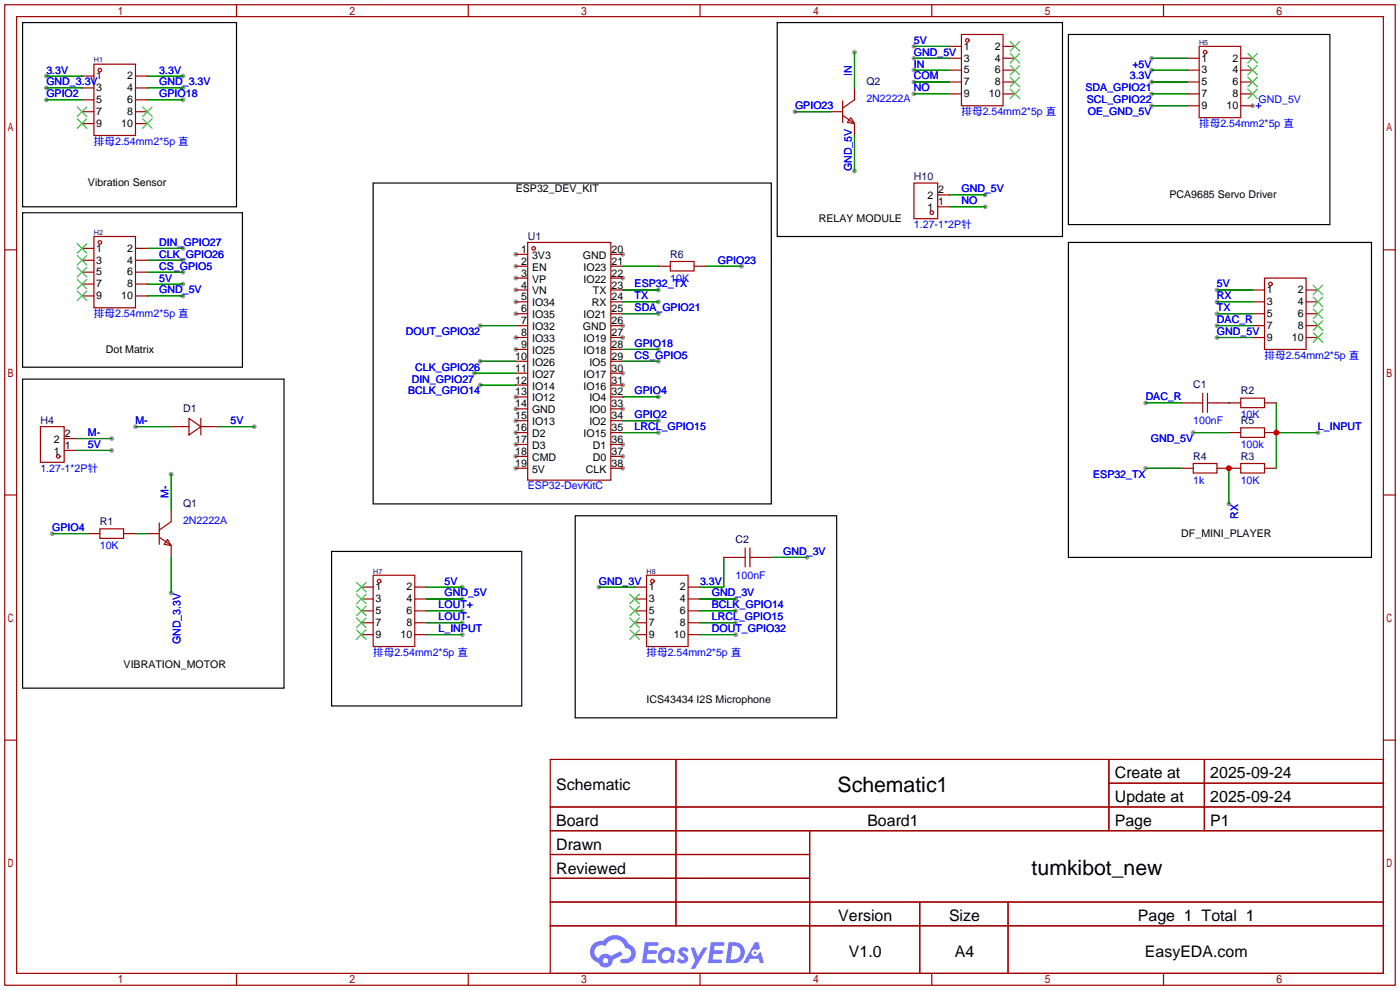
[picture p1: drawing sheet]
<svg xmlns="http://www.w3.org/2000/svg" width="299mm" height="212mm" viewBox="0 0 299 212" stroke-linecap="round" stroke-linejoin="round" font-family="sans-serif">
<g fill="#999">
<circle cx="110.2" cy="54.4" r=".51"/>
<circle cx="110.2" cy="56.9" r=".51"/>
<circle cx="110.2" cy="59.4" r=".51"/>
<circle cx="110.2" cy="62" r=".51"/>
<circle cx="110.2" cy="64.5" r=".51"/>
<circle cx="110.2" cy="67.1" r=".51"/>
<circle cx="110.2" cy="72.1" r=".51"/>
<circle cx="110.2" cy="74.7" r=".51"/>
<circle cx="110.2" cy="84.8" r=".51"/>
<circle cx="110.2" cy="87.4" r=".51"/>
<circle cx="110.2" cy="89.9" r=".51"/>
<circle cx="110.2" cy="92.5" r=".51"/>
<circle cx="110.2" cy="95" r=".51"/>
<circle cx="110.2" cy="97.5" r=".51"/>
<circle cx="110.2" cy="100.1" r=".51"/>
<circle cx="133.1" cy="54.4" r=".51"/>
<circle cx="133.1" cy="59.4" r=".51"/>
<circle cx="133.1" cy="69.6" r=".51"/>
<circle cx="133.1" cy="72.1" r=".51"/>
<circle cx="133.1" cy="79.8" r=".51"/>
<circle cx="133.1" cy="82.3" r=".51"/>
<circle cx="133.1" cy="87.4" r=".51"/>
<circle cx="133.1" cy="95" r=".51"/>
<circle cx="133.1" cy="97.5" r=".51"/>
<circle cx="133.1" cy="100.1" r=".51"/>
<circle cx="267.7" cy="22.6" r=".51"/>
<circle cx="9.9" cy="16.3" r=".51"/>
<circle cx="39.1" cy="16.3" r=".51"/>
<circle cx="9.9" cy="18.8" r=".51"/>
<circle cx="39.1" cy="18.8" r=".51"/>
<circle cx="9.9" cy="21.3" r=".51"/>
<circle cx="39.1" cy="21.3" r=".51"/>
<circle cx="140.7" cy="89.9" r=".51"/>
<circle cx="140.7" cy="74.7" r=".51"/>
<circle cx="39.1" cy="53.1" r=".51"/>
<circle cx="101.3" cy="79.8" r=".51"/>
<circle cx="39.1" cy="55.6" r=".51"/>
<circle cx="102.6" cy="77.2" r=".51"/>
<circle cx="39.1" cy="58.2" r=".51"/>
<circle cx="140.7" cy="77.2" r=".51"/>
<circle cx="39.1" cy="60.7" r=".51"/>
<circle cx="39.1" cy="63.2" r=".51"/>
<circle cx="11.2" cy="114" r=".51"/>
<circle cx="140.7" cy="84.8" r=".51"/>
<circle cx="36.6" cy="126.7" r=".51"/>
<circle cx="36.6" cy="101.3" r=".51"/>
<circle cx="23.9" cy="93.7" r=".51"/>
<circle cx="23.9" cy="96.3" r=".51"/>
<circle cx="54.4" cy="91.2" r=".51"/>
<circle cx="29" cy="91.2" r=".51"/>
<circle cx="246.1" cy="12.4" r=".51"/>
<circle cx="246.1" cy="15" r=".51"/>
<circle cx="246.1" cy="17.5" r=".51"/>
<circle cx="140.7" cy="67.1" r=".51"/>
<circle cx="246.1" cy="20.1" r=".51"/>
<circle cx="246.1" cy="22.6" r=".51"/>
<circle cx="140.7" cy="62" r=".51"/>
<circle cx="140.7" cy="64.5" r=".51"/>
<circle cx="260.1" cy="62" r=".51"/>
<circle cx="260.1" cy="64.5" r=".51"/>
<circle cx="260.1" cy="67.1" r=".51"/>
<circle cx="260.1" cy="69.6" r=".51"/>
<circle cx="260.1" cy="72.1" r=".51"/>
<circle cx="244.9" cy="86.1" r=".51"/>
<circle cx="281.7" cy="92.5" r=".51"/>
<circle cx="262.6" cy="107.7" r=".51"/>
<circle cx="244.9" cy="100.1" r=".51"/>
<circle cx="255" cy="92.5" r=".51"/>
<circle cx="98.8" cy="125.5" r=".51"/>
<circle cx="98.8" cy="128" r=".51"/>
<circle cx="98.8" cy="130.6" r=".51"/>
<circle cx="98.8" cy="133.1" r=".51"/>
<circle cx="98.8" cy="135.6" r=".51"/>
<circle cx="172.5" cy="119.1" r=".51"/>
<circle cx="157.2" cy="128" r=".51"/>
<circle cx="157.2" cy="130.6" r=".51"/>
<circle cx="157.2" cy="133.1" r=".51"/>
<circle cx="157.2" cy="135.6" r=".51"/>
<circle cx="128" cy="125.5" r=".51"/>
<circle cx="102.6" cy="82.3" r=".51"/>
<circle cx="140.7" cy="92.5" r=".51"/>
<circle cx="102.6" cy="69.6" r=".51"/>
<circle cx="210.6" cy="44.2" r=".51"/>
<circle cx="210.6" cy="41.7" r=".51"/>
<circle cx="195.3" cy="12.4" r=".51"/>
<circle cx="195.3" cy="9.9" r=".51"/>
<circle cx="195.3" cy="15" r=".51"/>
<circle cx="195.3" cy="17.5" r=".51"/>
<circle cx="195.3" cy="20.1" r=".51"/>
<circle cx="182.6" cy="11.2" r=".51"/>
<circle cx="158.5" cy="56.9" r=".51"/>
<circle cx="169.9" cy="23.9" r=".51"/>
<circle cx="182.6" cy="36.6" r=".51"/>
</g>
<g fill="none" stroke="#a10000" stroke-width=".25">
<path d="M1 1h297.2v209.6h-297.2zM3.6 3.6h292.1v204.4h-292.1zM50.5 1v2.6M100.1 1v2.6M149.6 1v2.6M199.1 1v2.6M248.7 1v2.6M1 53.4h2.6M295.7 53.4h2.5M1 105.8h2.6M295.7 105.8h2.5M1 158.2h2.6"/>
<path d="M295.7 158.2h2.5M117.6 162.3h178.1v45.7h-178.1zM117.6 172.5h178.1M117.6 177.5h178.1M144.5 162.3v35.6M173 177.5v30.5M237 162.3v15.2M237 167.4h58.7M257.4 162.3v15.2M117.6 182.6h55.4M117.6 192.8h178.1M117.6 187.7h55.4"/>
<path d="M117.6 197.9h178.1M196.6 192.8v15.2M215.4 192.8v15.2M50.5 208v2.6M100.1 208v2.6M149.6 208v2.6M199.1 208v2.6M248.7 208v2.6"/>
</g>
<g fill="#5487ff">
<path d="M145.3 202.7a1.3 1.3 0 0 1 1.9 .3l-.4 .6a.54 .54 0 0 0-.9-.2l.1 .2a1.34 1.34 0 0 1 .9 1.8 1.47 1.47 0 0 1-2.3-.1l.5-.6 .8 .5a.31 .31 0 0 0 .4-.3 .31 .31 0 0 0-.3-.4 1.12 1.12 0 0 1-.7-1.8z"/>
<path d="M147.6 202.5h.9l.6 2 1.2-2h.9l-2.7 4.6h-.9l1-1.7z"/>
<path d="M137.8 201.4h1.7a1.31 1.31 0 0 1 1.2 .2 .4 .4 0 0 1-.3 .5l-1.8 .1-.1 .9h1.6a.4 .4 0 0 1 .4 .4 .4 .4 0 0 1-.5 .4h-1.6l-.2 1.2h1.4a.46 .46 0 0 1 .5 0 .46 .46 0 0 1 .1 .5l-.4 .2h-2.6z"/>
<path d="M151.9 201.4h1.7a1.32 1.32 0 0 1 1.2 .2 .39 .39 0 0 1-.3 .5l-1.8 .1-.1 .9h1.6a.4 .4 0 0 1 .4 .4 .4 .4 0 0 1-.4 .4h-1.7l-.2 1.2h1.4a.46 .46 0 0 1 .5 0 .46 .46 0 0 1 .1 .5l-.4 .2h-2.6z"/>
<path d="M161.3 201.4h.8l.3 1.3-.6 .4a.75 .75 0 0 0-1.1 .3 .75 .75 0 0 0 .5 1 .75 .75 0 0 0 .9-.7l.5-.2 .6 2.3h-.8l-.3-.9h-1.8l-.5 .9h-1z"/>
<path d="M155.7 201.4l-.6 4.4h1.5a2.27 2.27 0 0 0 2.6-2.2 2.27 2.27 0 0 0-2.7-2.2zM156.5 202.1a1.5 1.5 0 0 1 1.8 1.6 1.5 1.5 0 0 1-1.9 1.4h-.3z"/>
<path d="M141.2 203a1.6 1.6 0 0 0-.3 2.3 1.6 1.6 0 0 0 2.3 .2l.7 .3 .3-2.4-.1-.3-.5-.1a1.58 1.58 0 0 0-2.4 0zM141.8 203.5a.98 .98 0 0 1 1.6 .4 .98 .98 0 0 1-1.1 1.3 .94 .94 0 0 1-.9-.7 .94 .94 0 0 1 .4-1z"/>
<path d="M126.8 201.8a2.37 2.37 0 0 0 1.1 4 1.54 1.54 0 0 0 1.8 1 1.54 1.54 0 0 0 1.2-1.6l2.2-1.1-.5-.8-2 1a1.57 1.57 0 0 0-2.7 .5 1.5 1.5 0 0 1-.7-2.1 1.5 1.5 0 0 1 2.2-.5 2.23 2.23 0 0 1 2.3-1.4 2.23 2.23 0 0 1 2 1.8 1.16 1.16 0 0 1 1.2 1.1 1.16 1.16 0 0 1-1.1 1.2h-.7a.47 .47 0 0 0-.5 .4 .47 .47 0 0 0 .4 .5 2.17 2.17 0 0 0 2.5-.9 2.17 2.17 0 0 0-.3-2.7l-.8-.4a3.2 3.2 0 0 0-5.5-.7l-1.1 .1zM128.8 205.3a.6 .6 0 0 1 1.2 0 .6 .6 0 0 1-1.2 0z"/>
<circle cx="161.4" cy="203.6" r=".28"/>
</g>
<g fill="none" stroke="#a10000" stroke-width=".25">
<path d="M17.5 18.8h2.6M17.5 16.3h2.6M20.1 13.7h8.9v15.3h-8.9zM29 18.8h2.5M29 16.3h2.5M182.6 18.8v2.5l-2.5 1.8M202.9 17.5h2.6M202.9 15h2.6M202.9 12.4h2.6M202.9 9.9h2.6M205.5 7.4h8.9v15.2h-8.9zM214.4 17.5h2.5"/>
<path d="M214.4 15h2.5M214.4 12.4h2.5M214.4 9.9h2.5M253.7 17.5h2.6M253.7 15h2.6M253.7 12.4h2.6M256.3 9.9h8.9v15.2h-8.9zM265.2 17.5h2.5M265.2 15h2.5M265.2 12.4h2.5M17.5 26.4h2.6M17.5 23.9h2.6"/>
<path d="M17.5 21.3h2.6M29 26.4h2.5M29 23.9h2.5M29 21.3h2.5M177.5 23.9h2.6M180.1 21.6v4.6M180.1 24.6l2.5 1.8M181.9 25.1l.7 1.3-1.5-.2zM182.6 26.4v2.6M195.3 39.1h5.1v7.6h-5.1zM202.9 20.1h2.6M214.4 20.1h2.5"/>
<path d="M253.7 22.6h2.6M253.7 20.1h2.6M265.2 22.6h2.5M265.2 20.1h2.5M17.5 58.2h2.6M17.5 55.6h2.6M17.5 53.1h2.6M20.1 50.5h8.9v15.3h-8.9zM29 58.2h2.5M29 55.6h2.5M29 53.1h2.5M110.2 54.4h2.6"/>
<path d="M110.2 56.9h2.6M110.2 59.4h2.6M112.8 51.8h17.8v50.8h-17.8zM130.6 54.4h2.5M130.6 56.9h2.5M130.6 59.4h2.5M140.7 56.9h2.6M143.3 55.9h5v2h-5zM148.3 56.9h2.6M200.4 44.2h2.5M200.4 41.7h2.5M270.3 59.4h8.8v15.3h-8.8z"/>
<path d="M17.5 63.2h2.6M17.5 60.7h2.6M29 63.2h2.5M29 60.7h2.5M110.2 62h2.6M110.2 64.5h2.6M110.2 67.1h2.6M110.2 69.6h2.6M110.2 72.1h2.6M110.2 74.7h2.6M110.2 77.2h2.6M110.2 79.8h2.6"/>
<path d="M130.6 62h2.5M130.6 64.5h2.5M130.6 67.1h2.5M130.6 69.6h2.5M130.6 72.1h2.5M130.6 74.7h2.5M130.6 77.2h2.5M130.6 79.8h2.5M267.7 62h2.6M267.7 64.5h2.6M267.7 67.1h2.6M267.7 69.6h2.6"/>
<path d="M267.7 72.1h2.6M279.1 62h2.6M279.1 64.5h2.6M279.1 67.1h2.6M279.1 69.6h2.6M279.1 72.1h2.6M8.6 91.2h5.1v7.6h-5.1zM13.7 96.3h2.6M13.7 93.7h2.6M36.6 91.2h3.8M40.4 89.4l2.5 1.8-2.5 1.8zM42.9 91.2h3.8"/>
<path d="M42.9 89.4v3.6M110.2 82.3h2.6M110.2 84.8h2.6M110.2 87.4h2.6M110.2 89.9h2.6M110.2 92.5h2.6M110.2 95h2.6M110.2 97.5h2.6M130.6 82.3h2.5M130.6 84.8h2.5M130.6 87.4h2.5M130.6 89.9h2.5"/>
<path d="M130.6 92.5h2.5M130.6 95h2.5M130.6 97.5h2.5M252.5 86.1h4.5M255 99.1h5.1v2h-5.1zM257 84.1v4M258.1 86.1h7.1M258.1 84.1v4M262.6 92.5h2.6M265.2 85.1h5.1v2h-5.1zM265.2 99.1h5.1v2h-5.1zM265.2 91.4h5.1v2.1h-5.1z"/>
<path d="M270.3 92.5h2.5M270.3 86.1h2.5M18.8 114h2.5M21.3 113h5.1v2.1h-5.1zM26.4 114h2.6M31.5 114h2.5M34 111.8v4.5M34 114.8l2.6 1.8M35.8 115.3l.8 1.3-1.5-.3zM36.6 109v2.5l-2.6 1.8M36.6 116.6v2.5M110.2 100.1h2.6"/>
<path d="M130.6 100.1h2.5M154.7 119.1h4.6M159.3 117.1v4.1M160.3 119.1h4.5M160.3 117.1v4.1M252.5 100.1h2.5M260.1 100.1h5.1M270.3 100.1h2.5M77.2 135.6h2.6M77.2 133.1h2.6M77.2 130.6h2.6M77.2 128h2.6"/>
<path d="M77.2 125.5h2.6M79.8 122.9h8.8v15.3h-8.8zM88.6 135.6h2.6M88.6 133.1h2.6M88.6 130.6h2.6M88.6 128h2.6M88.6 125.5h2.6M135.6 135.6h2.6M135.6 133.1h2.6M135.6 130.6h2.6M135.6 128h2.6M135.6 125.5h2.6"/>
<path d="M138.2 122.9h8.9v15.3h-8.9zM147.1 135.6h2.5M147.1 133.1h2.5M147.1 130.6h2.5M147.1 128h2.5M147.1 125.5h2.5"/>
<circle cx="21.3" cy="15" r=".38"/>
<circle cx="206.8" cy="8.6" r=".38"/>
<circle cx="257.6" cy="11.2" r=".38"/>
<circle cx="21.3" cy="51.8" r=".38"/>
<circle cx="114" cy="53.1" r=".38"/>
<circle cx="199.1" cy="45.5" r=".38"/>
<circle cx="271.5" cy="60.7" r=".38"/>
<circle cx="12.4" cy="97.5" r=".38"/>
<circle cx="81" cy="124.2" r=".38"/>
<circle cx="139.4" cy="124.2" r=".38"/>
</g>
<g fill="none" stroke="#3c3" stroke-width=".25">
<path d="M215.9 19.1l2 2M215.9 16.5l2 2M215.9 14l2 2M215.9 11.4l2 2.1M215.9 8.9l2 2M217.9 19.1l-2 2M217.9 16.5l-2 2M217.9 14l-2 2M217.9 11.4l-2 2.1M217.9 8.9l-2 2M266.7 19.1l2 2M266.7 16.5l2 2"/>
<path d="M266.7 14l2 2M266.7 11.4l2 2.1M268.7 19.1l-2 2M268.7 16.5l-2 2M268.7 14l-2 2M268.7 11.4l-2 2.1M16.5 25.4l2 2M16.5 22.9l2 2M18.5 25.4l-2 2M18.5 22.9l-2 2M30.5 25.4l2 2M30.5 22.9l2 2"/>
<path d="M32.5 25.4l-2 2M32.5 22.9l-2 2M16.5 59.7l2 2M16.5 57.2l2 2M16.5 54.6l2 2M16.5 52.1l2 2M18.5 59.7l-2 2M18.5 57.2l-2 2M18.5 54.6l-2 2M18.5 52.1l-2 2M16.5 62.2l2 2.1M18.5 62.2l-2 2.1"/>
<path d="M280.7 71.1l2 2.1M280.7 68.6l2 2M280.7 66l2 2.1M280.7 63.5l2 2M280.7 61l2 2M282.7 71.1l-2 2.1M282.7 68.6l-2 2M282.7 66l-2 2.1M282.7 63.5l-2 2M282.7 61l-2 2M76.2 134.6l2 2.1M76.2 132.1l2 2"/>
<path d="M76.2 129.5l2 2.1M76.2 127l2 2M76.2 124.5l2 2M78.2 134.6l-2 2.1M78.2 132.1l-2 2M78.2 129.5l-2 2.1M78.2 127l-2 2M78.2 124.5l-2 2M134.6 134.6l2.1 2.1M134.6 132.1l2.1 2M134.6 129.5l2.1 2.1M134.6 127l2.1 2"/>
<path d="M136.7 134.6l-2.1 2.1M136.7 132.1l-2.1 2M136.7 129.5l-2.1 2.1M136.7 127l-2.1 2"/>
</g>
<g fill="none" stroke="#008700" stroke-width=".25">
<path d="M9.9 16.3h7.6M9.9 18.8h7.6M31.5 16.3h7.6M31.5 18.8h7.6M182.6 11.2v7.6M195.3 12.4h7.6M195.3 15h7.6M195.3 17.5h7.6M195.3 9.9h7.6M246.1 12.4h7.6M246.1 15h7.6M246.1 17.5h7.6"/>
<path d="M9.9 21.3h7.6M31.5 21.3h7.6M169.9 23.9h7.6M182.6 29v7.6M195.3 20.1h7.6M246.1 20.1h7.6M246.1 22.6h7.6M31.5 53.1h7.6M31.5 55.6h7.6M31.5 58.2h7.6M133.1 56.9h7.6M150.9 56.9h7.6"/>
<path d="M202.9 44.2h7.7M202.9 41.7h7.7M31.5 60.7h7.6M31.5 63.2h7.6M101.3 79.8h8.9M102.6 77.2h7.6M102.6 69.6h7.6M133.1 74.7h7.6M133.1 77.2h7.6M133.1 67.1h7.6M133.1 62h7.6M133.1 64.5h7.6"/>
<path d="M260.1 67.1h7.6M260.1 62h7.6M260.1 64.5h7.6M260.1 69.6h7.6M260.1 72.1h7.6M16.3 93.7h7.6M16.3 96.3h7.6M29 91.2h7.6M46.7 91.2h7.7M102.6 82.3h7.6M133.1 89.9h7.6M133.1 84.8h7.6"/>
<path d="M133.1 92.5h7.6M244.9 86.1h7.6M255 92.5h7.6M262.6 86.1h.1M272.8 86.1v14M272.8 92.5h8.9M11.2 114h7.6M29 114h2.5M36.6 101.3v7.7M36.6 119.1v7.6M154.7 119.1v6.4h-5.1M164.8 119.1h7.7"/>
<path d="M244.9 100.1h7.6M262.6 100.1v7.6M91.2 125.5h7.6M91.2 128h7.6M91.2 130.6h7.6M91.2 133.1h7.6M91.2 135.6h7.6M128 125.5h7.6M149.6 128h7.6M149.6 130.6h7.6M149.6 133.1h7.6M149.6 135.6h7.6"/>
</g>
<path d="M4.8 4.8h45.7v39.4h-45.7zM166.1 4.8h61v45.7h-61zM228.3 7.4h55.9v40.6h-55.9zM79.8 39.1h85v68.6h-85zM4.8 45.5h47v33h-47zM228.3 51.8h64.8v67.3h-64.8zM4.8 81h55.9v66.1h-55.9zM70.9 117.9h40.6v33h-40.6zM122.9 110.2h55.9v43.2h-55.9z" fill="none" stroke="#000" stroke-width=".25"/>
<path d="M268.5 22.6h1M269 22.1v1" fill="none" stroke="#00f" stroke-width=".25"/>
<g fill="#c00">
<circle cx="272.8" cy="92.5" r=".63"/>
<circle cx="262.6" cy="100.1" r=".63"/>
</g>
<g font-size="4.5">
<text x="179" y="169.2">Schematic1</text>
<text x="220.5" y="187">tumkibot_new</text>
</g>
<g font-size="3.4">
<text x="238.3" y="166.4">Create at</text>
<text x="258.7" y="166.4">2025-09-24</text>
<text x="118.9" y="168.9">Schematic</text>
<text x="238.3" y="171.4">Update at</text>
<text x="258.7" y="171.4">2025-09-24</text>
<text x="118.9" y="176.5">Board</text>
<text x="185.4" y="176.5">Board1</text>
<text x="238.3" y="176.5">Page</text>
<text x="258.7" y="176.5">P1</text>
<text x="118.9" y="181.6">Drawn</text>
<text x="118.9" y="186.7">Reviewed</text>
<text x="179.2" y="196.8">Version</text>
<text x="202.8" y="196.8">Size</text>
<text x="243.2" y="196.8">Page 1 Total 1</text>
<text x="181.4" y="204.5">V1.0</text>
<text x="204.1" y="204.5">A4</text>
<text x="244.7" y="204.5">EasyEDA.com</text>
</g>
<g font-size="2.3" fill="#00f">
<text x="195.3" y="11.9">GND_5V</text>
<text x="195.3" y="9.4">5V</text>
<text x="9.9" y="15.7">3.3V</text>
<text x="34" y="15.7">3.3V</text>
<text x="182.1" y="16.3" transform="rotate(-90 182.1 16.3)">IN</text>
<text x="195.3" y="14.4">IN</text>
<text x="195.3" y="17">COM</text>
<text x="241.5" y="17">3.3V</text>
<text x="242" y="14.4">+5V</text>
<text x="9.9" y="18.3">GND_3.3V</text>
<text x="9.9" y="20.8">GPIO2</text>
<text x="34" y="18.3">GND_3.3V</text>
<text x="34" y="20.8">GPIO18</text>
<text x="169.9" y="23.3">GPIO23</text>
<text x="185.2" y="21.8">2N2222A</text>
<text x="195.3" y="19.5">NO</text>
<text x="232" y="19.5">SDA_GPIO21</text>
<text x="232.3" y="22.1">SCL_GPIO22</text>
<text x="269" y="22.1">GND_5V</text>
<text x="205.5" y="24.6">排母2.54mm2*5p 直</text>
<text x="232.5" y="24.6">OE_GND_5V</text>
<text x="256.3" y="27.1">排母2.54mm2*5p 直</text>
<text x="20.1" y="31">排母2.54mm2*5p 直</text>
<text x="182.1" y="36.6" transform="rotate(-90 182.1 36.6)">GND_5V</text>
<text x="205.5" y="41.1">GND_5V</text>
<text x="205.5" y="43.7">NO</text>
<text x="34" y="52.5">DIN_GPIO27</text>
<text x="195.3" y="48.7">1.27-1*2P针</text>
<text x="34" y="55.1">CLK_GPIO26</text>
<text x="34" y="57.6">CS_GPIO5</text>
<text x="153.4" y="56.4">GPIO23</text>
<text x="34" y="60.2">5V</text>
<text x="34" y="62.7">GND_5V</text>
<text x="135.6" y="61.4">ESP32_TX</text>
<text x="135.6" y="64">TX</text>
<text x="143.3" y="60.2">10K</text>
<text x="260.1" y="61.4">5V</text>
<text x="260.1" y="64">RX</text>
<text x="20.1" y="67.8">排母2.54mm2*5p 直</text>
<text x="86.7" y="71.6">DOUT_GPIO32</text>
<text x="135.6" y="66.5">SDA_GPIO21</text>
<text x="260.1" y="66.5">TX</text>
<text x="260.1" y="69.1">DAC_R</text>
<text x="260.1" y="71.6">GND_5V</text>
<text x="135.6" y="74.1">GPIO18</text>
<text x="135.6" y="76.7">CS_GPIO5</text>
<text x="270.3" y="76.7">排母2.54mm2*5p 直</text>
<text x="88" y="81.8">DIN_GPIO27</text>
<text x="88.8" y="79.2">CLK_GPIO26</text>
<text x="87.2" y="84.3">BCLK_GPIO14</text>
<text x="135.6" y="89.4">GPIO2</text>
<text x="135.6" y="84.3">GPIO4</text>
<text x="244.9" y="85.6">DAC_R</text>
<text x="265.2" y="89.4">10K</text>
<text x="18.8" y="93.2">M-</text>
<text x="18.8" y="95.7">5V</text>
<text x="29" y="90.6">M-</text>
<text x="49.3" y="90.6">5V</text>
<text x="135.6" y="91.9">LRCL_GPIO15</text>
<text x="245.9" y="94.5">GND_5V</text>
<text x="255" y="90.6">100nF</text>
<text x="265.2" y="95.7">100k</text>
<text x="281.7" y="91.9">L_INPUT</text>
<text x="8.6" y="100.8">1.27-1*2P针</text>
<text x="36" y="106.4" transform="rotate(-90 36 106.4)">M-</text>
<text x="112.8" y="104.6">ESP32-DevKitC</text>
<text x="233.6" y="102.1">ESP32_TX</text>
<text x="255" y="103.3">1k</text>
<text x="265.2" y="103.3">10K</text>
<text x="11.2" y="113.5">GPIO4</text>
<text x="39.1" y="112">2N2222A</text>
<text x="264.6" y="110.8" transform="rotate(-90 264.6 110.8)">RX</text>
<text x="21.3" y="117.3">10K</text>
<text x="167.4" y="118.6">GND_3V</text>
<text x="95" y="124.9">5V</text>
<text x="128" y="124.9">GND_3V</text>
<text x="149.6" y="124.9">3.3V</text>
<text x="157.2" y="123.7">100nF</text>
<text x="93.7" y="130">LOUT+</text>
<text x="95" y="127.5">GND_5V</text>
<text x="152.1" y="127.5">GND_3V</text>
<text x="152.1" y="130">BCLK_GPIO14</text>
<text x="38.6" y="137.7" transform="rotate(-90 38.6 137.7)">GND_3.3V</text>
<text x="93.7" y="132.6">LOUT-</text>
<text x="93.7" y="135.1">L_INPUT</text>
<text x="152.1" y="132.6">LRCL_GPIO15</text>
<text x="152.1" y="135.1">DOUT_GPIO32</text>
<text x="79.8" y="140.2">排母2.54mm2*5p 直</text>
<text x="138.2" y="140.2">排母2.54mm2*5p 直</text>
</g>
<g font-size="2.3">
<text x="206" y="10.6">1</text>
<text x="212.6" y="10.6">2</text>
<text x="20.6" y="17">1</text>
<text x="27.2" y="17">2</text>
<text x="206" y="15.7">5</text>
<text x="206" y="13.2">3</text>
<text x="212.6" y="15.7">6</text>
<text x="212.6" y="13.2">4</text>
<text x="256.8" y="15.7">3</text>
<text x="256.8" y="13.2">1</text>
<text x="263.4" y="15.7">4</text>
<text x="263.4" y="13.2">2</text>
<text x="20.6" y="22">5</text>
<text x="20.6" y="19.5">3</text>
<text x="27.2" y="22">6</text>
<text x="27.2" y="19.5">4</text>
<text x="206" y="20.8">9</text>
<text x="206" y="18.2">7</text>
<text x="211.3" y="20.8">10</text>
<text x="212.6" y="18.2">8</text>
<text x="256.8" y="23.3">9</text>
<text x="256.8" y="20.8">7</text>
<text x="256.8" y="18.2">5</text>
<text x="262.1" y="23.3">10</text>
<text x="263.4" y="20.8">8</text>
<text x="263.4" y="18.2">6</text>
<text x="20.6" y="27.1">9</text>
<text x="20.6" y="24.6">7</text>
<text x="25.9" y="27.1">10</text>
<text x="27.2" y="24.6">8</text>
<text x="18.8" y="39.8">Vibration Sensor</text>
<text x="110.2" y="41.1">ESP32_DEV_KIT</text>
<text x="200.5" y="41.3">2</text>
<text x="175" y="47.5">RELAY MODULE</text>
<text x="198.2" y="45.2">1</text>
<text x="198.2" y="42.6">2</text>
<text x="200.5" y="43.9">1</text>
<text x="249.9" y="42.4">PCA9685 Servo Driver</text>
<text x="20.6" y="53.8">1</text>
<text x="27.2" y="53.8">2</text>
<text x="20.6" y="58.9">5</text>
<text x="20.6" y="56.3">3</text>
<text x="27.2" y="58.9">6</text>
<text x="27.2" y="56.3">4</text>
<text x="111.4" y="54">1</text>
<text x="111.4" y="56.6">2</text>
<text x="111.4" y="59.1">3</text>
<text x="113.7" y="55.3">3V3</text>
<text x="113.7" y="57.9">EN</text>
<text x="124.6" y="55.3">GND</text>
<text x="124.7" y="57.9">IO23</text>
<text x="130.7" y="54">20</text>
<text x="130.7" y="56.6">21</text>
<text x="130.7" y="59.1">22</text>
<text x="20.6" y="64">9</text>
<text x="20.6" y="61.4">7</text>
<text x="25.9" y="64">10</text>
<text x="27.2" y="61.4">8</text>
<text x="111.4" y="61.7">4</text>
<text x="111.4" y="64.2">5</text>
<text x="113.7" y="60.4">VP</text>
<text x="113.7" y="62.9">VN</text>
<text x="113.7" y="65.5">IO34</text>
<text x="124.7" y="60.4">IO22</text>
<text x="126.5" y="65.5">RX</text>
<text x="126.7" y="62.9">TX</text>
<text x="130.7" y="61.7">23</text>
<text x="130.7" y="64.2">24</text>
<text x="270.8" y="65.2">3</text>
<text x="270.8" y="62.7">1</text>
<text x="277.4" y="65.2">4</text>
<text x="277.4" y="62.7">2</text>
<text x="111.4" y="66.7">6</text>
<text x="111.4" y="69.3">7</text>
<text x="111.4" y="71.8">8</text>
<text x="113.7" y="68">IO35</text>
<text x="113.7" y="70.6">IO32</text>
<text x="124.6" y="70.6">GND</text>
<text x="124.7" y="68">IO21</text>
<text x="130.7" y="66.7">25</text>
<text x="130.7" y="69.3">26</text>
<text x="130.7" y="71.8">27</text>
<text x="270.8" y="70.3">7</text>
<text x="270.8" y="67.8">5</text>
<text x="277.4" y="70.3">8</text>
<text x="277.4" y="67.8">6</text>
<text x="22.6" y="75.4">Dot Matrix</text>
<text x="110.1" y="76.9">10</text>
<text x="111.4" y="74.4">9</text>
<text x="113.7" y="73.1">IO33</text>
<text x="113.7" y="75.6">IO25</text>
<text x="124.7" y="73.1">IO19</text>
<text x="124.7" y="75.6">IO18</text>
<text x="130.7" y="74.4">28</text>
<text x="130.7" y="76.9">29</text>
<text x="270.8" y="72.8">9</text>
<text x="276.1" y="72.8">10</text>
<text x="110.1" y="79.4">11</text>
<text x="110.1" y="82">12</text>
<text x="113.7" y="78.2">IO26</text>
<text x="113.7" y="80.7">IO27</text>
<text x="113.7" y="83.3">IO14</text>
<text x="124.7" y="80.7">IO17</text>
<text x="124.7" y="83.3">IO16</text>
<text x="126" y="78.2">IO5</text>
<text x="130.7" y="79.4">30</text>
<text x="130.7" y="82">31</text>
<text x="110.1" y="84.5">13</text>
<text x="110.1" y="87.1">14</text>
<text x="110.1" y="89.6">15</text>
<text x="113.7" y="85.8">IO12</text>
<text x="113.7" y="88.3">GND</text>
<text x="126" y="85.8">IO4</text>
<text x="126" y="88.3">IO0</text>
<text x="130.7" y="84.5">32</text>
<text x="130.7" y="87.1">33</text>
<text x="130.7" y="89.6">34</text>
<text x="11.5" y="94.7">2</text>
<text x="13.8" y="96">1</text>
<text x="13.8" y="93.4">2</text>
<text x="110.1" y="92.1">16</text>
<text x="110.1" y="94.7">17</text>
<text x="113.7" y="90.9">IO13</text>
<text x="113.7" y="93.4">D2</text>
<text x="113.7" y="96">D3</text>
<text x="124.7" y="93.4">IO15</text>
<text x="126" y="90.9">IO2</text>
<text x="126.7" y="96">D1</text>
<text x="130.7" y="92.1">35</text>
<text x="130.7" y="94.7">36</text>
<text x="11.5" y="97.2">1</text>
<text x="110.1" y="97.2">18</text>
<text x="110.1" y="99.8">19</text>
<text x="113.7" y="98.5">CMD</text>
<text x="113.7" y="101">5V</text>
<text x="125.2" y="101">CLK</text>
<text x="126.7" y="98.5">D0</text>
<text x="130.7" y="97.2">37</text>
<text x="130.7" y="99.8">38</text>
<text x="252.5" y="114.8">DF_MINI_PLAYER</text>
<text x="80.3" y="131.3">5</text>
<text x="80.3" y="128.7">3</text>
<text x="80.3" y="126.2">1</text>
<text x="86.9" y="131.3">6</text>
<text x="86.9" y="128.7">4</text>
<text x="86.9" y="126.2">2</text>
<text x="138.7" y="131.3">5</text>
<text x="138.7" y="128.7">3</text>
<text x="138.7" y="126.2">1</text>
<text x="145.3" y="131.3">6</text>
<text x="145.3" y="128.7">4</text>
<text x="145.3" y="126.2">2</text>
<text x="80.3" y="136.3">9</text>
<text x="80.3" y="133.8">7</text>
<text x="85.6" y="136.3">10</text>
<text x="86.9" y="133.8">8</text>
<text x="138.7" y="136.3">9</text>
<text x="138.7" y="133.8">7</text>
<text x="144" y="136.3">10</text>
<text x="145.3" y="133.8">8</text>
<text x="26.4" y="142.7">VIBRATION_MOTOR</text>
<text x="138.2" y="150.3">ICS43434 I2S Microphone</text>
</g>
<g font-size="2.3" fill="#000080">
<text x="185.2" y="18.3">Q2</text>
<text x="195.3" y="38.6">H10</text>
<text x="112.8" y="51.3">U1</text>
<text x="143.3" y="55.1">R6</text>
<text x="255" y="83">C1</text>
<text x="39.1" y="88.1">D1</text>
<text x="265.2" y="84.3">R2</text>
<text x="8.6" y="90.6">H4</text>
<text x="265.2" y="90.6">R5</text>
<text x="255" y="98.3">R4</text>
<text x="265.2" y="98.3">R3</text>
<text x="21.3" y="112.2">R1</text>
<text x="39.1" y="108.4">Q1</text>
<text x="157.2" y="116">C2</text>
</g>
<g font-size="1.5" fill="#000080">
<text x="256.3" y="9.5">H5</text>
<text x="20.1" y="13.3">H1</text>
<text x="20.1" y="50.2">H2</text>
<text x="79.8" y="122.6">H7</text>
<text x="138.2" y="122.6">H8</text>
</g>
</svg>
